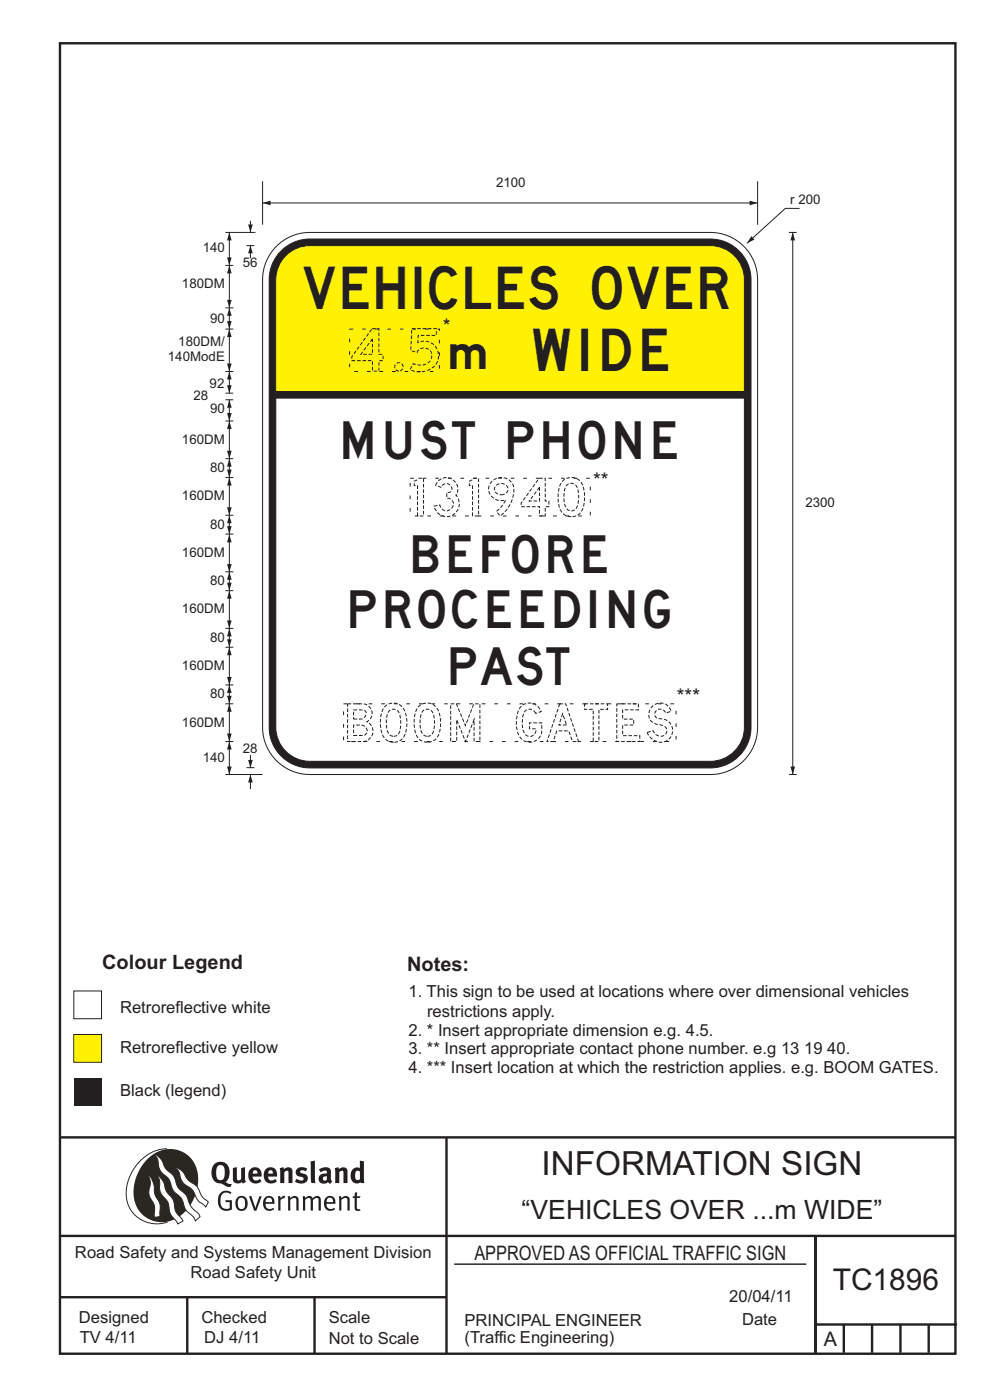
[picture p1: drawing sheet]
<svg xmlns="http://www.w3.org/2000/svg" width="210mm" height="297mm" viewBox="0 0 210 297" stroke-linecap="round" stroke-linejoin="round" font-family="sans-serif">
<g fill="none" stroke="#231f20" stroke-width=".51">
<path d="M12.7 9.2h190v278h-190zM12.7 241.3h190M94.7 241.4v45.8M12.7 275.2h82M12.7 262.2h190.1M39.7 275.2v12M66.7 275.2v12M173 262.1v24.9M173 281h30M179 281v6M185 281v6M191 281v6"/>
<path d="M197 281v6"/>
</g>
<path d="M96.4 268.2h74.6" fill="none" stroke="#231f20" stroke-width=".21"/>
<path d="M35.4 243.7a9.5 9.5 0 0 0-8.6 10.4 6.5 6.5 0 0 0 8.8 5.1" fill="none" stroke="#2a2723" stroke-width=".21"/>
<path d="M31.3 245.9a6.1 6.1 0 0 1 7.3-1.6 6.1 6.1 0 0 1 3.4 6.6 8.8 8.8 0 0 1-7.2 8.4 6.1 6.1 0 0 1-6.4-7.5 10.5 10.5 0 0 1 2.9-5.9z" fill-rule="evenodd" fill="#2a2723"/>
<g fill="#fff" stroke="#2a2723" stroke-width=".21">
<path d="M31.6 249.3l.3 .3 .6 1.2 .4 2.6 1 2 .1 2.7-1.2 .1-.1-2.4-.9-1.8-.2-.7 .3-2.4z" fill-rule="evenodd"/>
<path d="M37.2 247.7l.5 .1 .9 .6 1.3 1.9 1.9 1.5 1.1 2.1 1.3 1.2-.6 1-1.6-1.5-1.2-2.2-2-1.5-.5-.9-.4-1.5z" fill-rule="evenodd"/>
<path d="M32.8 244.9l.4 .1 .9 .8 1 2.1 1.7 1.5 1 2.5 1.6 1.6 1.2 2.5 1.6 1.6 .2 .5-.9 .9-.5-.9-1.6-1.5-1-2.4-1.7-1.7-.9-2.4-1.8-1.7-.3-.9-.3-1.6z" fill-rule="evenodd"/>
<path d="M33.4 249.4l.5 .3 .7 .9 .7 2.1 1.5 1.9 .5 2.5 1.5 1.8v.1l-1.1 .6-1.6-2.1-.6-2.5-1.4-1.9-.3-1v-1.6z" fill-rule="evenodd"/>
</g>
<g fill="#231f20">
<path d="M46.8 253.1l.5-.4 .7-.1 .6 .1 .5 .3-.2 .3-.9-.3-.8 .2-.3 .7-.1 1.1 .1 .6 .3 .5 .5 .3h.6l.4-.1v-1.3h-.8l-.1-.4h1.4v2l-.7 .2-.8 .1-.6-.3-.5-.4-.3-.8-.1-1 .2-.7z" fill-rule="evenodd"/>
<path d="M50.7 254.3l.7-.2 .5 .5 .1 1.2-.2 .4-.3 .2h-.5l-.4-.3-.2-1.1zM50.4 254l-.5 1.1 .3 1.2 .7 .5 1-.1 .4-.4 .2-.5v-.8l-.2-.7-.3-.4-.5-.2h-.6z" fill-rule="evenodd"/>
<path d="M52.8 253.8l.5-.1 .9 2.6 .8-2.5h.5l-1.1 3h-.5z" fill-rule="evenodd"/>
<path d="M56.6 254.2l.4-.1 .4 .1 .2 .3 .1 .5h-1.4zM56.2 254l-.4 1v.7l.3 .6 .4 .4 .5 .2 1.1-.3 .1-.1-.2-.3-.6 .3-.7-.2-.3-.2-.1-.6v-.1h1.9l-.2-1.2-.8-.5-.5 .1z" fill-rule="evenodd"/>
<path d="M58.9 253.8l.5-.1 .1 .5 .4-.4 .6-.1-.2 .5-.4 .1-.4 .3v2.2h-.5z" fill-rule="evenodd"/>
<path d="M61 253.8l.5-.1a.24 .24 0 0 0 .1 .4 .24 .24 0 0 0 .3-.2l.8-.2 .6 .5v2.6h-.4l-.1-2.3-.1-.3-.3-.1-.8 .5v2.2h-.5z" fill-rule="evenodd"/>
<path d="M64.2 253.8l.4-.1a.23 .23 0 0 0 .2 .4 .23 .23 0 0 0 .3-.2l.5-.2 .6 .2a.23 .23 0 0 0 .2 .2 .23 .23 0 0 0 .2-.1l.8-.3 .6 .4 .1 2.7h-.5v-2.3l-.1-.3-.3-.1-.8 .5v2.2h-.5v-2.3l-.1-.3-.3-.1-.8 .4v2.3h-.4z" fill-rule="evenodd"/>
<path d="M69.5 254.2l.5-.1 .4 .1 .3 .8h-1.4zM69.2 254l-.5 1 .1 .7 .2 .6 .4 .4 .4 .2 1.1-.3 .2-.1-.2-.3-.6 .3-.7-.2-.3-.4v-.5h1.9l-.2-1.2-.4-.3-.5-.2-.5 .1z" fill-rule="evenodd"/>
<path d="M71.8 253.8l.5-.1a.24 .24 0 0 0 .1 .4 .24 .24 0 0 0 .4-.2l.7-.2 .6 .5 .1 2.6h-.5v-2.3l-.1-.3-.3-.1-.9 .5v2.2h-.4z" fill-rule="evenodd"/>
<path d="M75.3 253l.5-.1-.1 .9h.8l-.2 .3h-.6v2.2l.2 .2h.5v.3l-.2 .1-.6-.1-.4-.3v-2.4h-.4v-.3h.4z" fill-rule="evenodd"/>
<path d="M46.2 247.4l.4-.2h.4l.6 .6v1.8l-.2 .5-.3 .2h-.8l-.3-.6-.1-1.5zM45.5 246.9l-.4 .7-.2 .8v1l.3 .9 .7 .6 1 .2 1.6 .7 .4-.1 .3-.5h-.6l-.8-.4 .7-1 .2-1.5a1.91 1.91 0 0 0-1.1-1.7 1.91 1.91 0 0 0-2.1 .3z" fill-rule="evenodd"/>
<path d="M49.4 247.8l.8-.2 .1 2.5 .1 .2 .3 .1 .5-.3v-2.3l.8-.2v2.6l.2 .5-.7 .3a.39 .39 0 0 0-.7 0h-.8l-.5-.4z" fill-rule="evenodd"/>
<path d="M53.8 248.4l.3-.1h.3l.2 .7h-1zM53.1 248l-.3 .5-.1 .8v.7l.4 .6 .5 .4 .6 .1 .7-.1 .6-.4-.4-.5-.4 .3h-.5l-.4-.2-.2-.3v-.3h1.9l-.1-1-.3-.6-1-.4-.5 .1z" fill-rule="evenodd"/>
<path d="M57.1 248.4l.2-.1h.4l.2 .7h-1zM56.4 248l-.3 .6-.2 .8 .2 .7 .3 .5 .5 .4 .6 .1 .6-.1 .6-.4-.3-.5-.6 .3h-.5l-.4-.6v-.2h1.9l-.1-1-.3-.6-.5-.3-.5-.1-.5 .1z" fill-rule="evenodd"/>
<path d="M59.3 247.8l.8-.2 .1 .4 1-.4 .7 .3 .1 .5v2.6h-.8v-2.3l-.3-.3-.6 .3v2.3h-.9z" fill-rule="evenodd"/>
<path d="M63 248l.9-.4 1.3 .3-.3 .6-.9-.2-.3 .2 .1 .3 1 .3 .4 .4v.8l-.4 .6-1.1 .2-1.1-.4 .3-.6 1 .3h.3l.2-.3-.1-.3-1-.3-.4-.3-.2-.6z" fill-rule="evenodd"/>
<path d="M68.6 249.7l.7-.2v.7l-.3 .3-.3-.1-.2-.3zM67.7 248.1l.3 .6 .8-.4 .5 .2a.35 .35 0 0 1 0 .5 .35 .35 0 0 1-.5 0l-1 .4-.2 .9 .2 .4 .3 .3h1.1a.49 .49 0 0 1 .8 .2l.5-.6-.3-.4v-1.7l-.2-.5-.4-.3-.6-.1z" fill-rule="evenodd"/>
<path d="M71 247.8l.8-.2 .1 .4 1-.4 .6 .3 .2 .5v2.6h-.8v-2.3l-.3-.3-.6 .3v2.3h-.9z" fill-rule="evenodd"/>
<path d="M75.6 248.5l.3-.1 .4 .2v1.5l-.3 .2-.4-.1-.2-.3v-.9zM76.3 246.2v1.3a.19 .19 0 0 1 0 .3 .19 .19 0 0 1-.3-.1l-.8 .1-.6 .5-.2 .9 .1 1 .3 .5 .6 .3h.6l.5-.2v.2h.8l-.1-4.6z" fill-rule="evenodd"/>
<path d="M65.9 246.4l.9-.2 .1 4.8h-.8l-.1-.3z" fill-rule="evenodd"/>
</g>
<path d="M15.7 210.2h5.8v5.9h-5.8z" fill-rule="evenodd" fill="#fff" stroke="#231f20" stroke-width=".21"/>
<path d="M15.7 219.5h5.8v5.8h-5.8z" fill-rule="evenodd" fill="#fff101" stroke="#231f20" stroke-width=".21"/>
<path d="M15.7 228.7h5.8v5.9h-5.8z" fill-rule="evenodd" fill="#231f20"/>
<path d="M55.7 43.1h105" fill="none" stroke="#231f20" stroke-width=".21"/>
<g fill="#231f20">
<path d="M55.7 43.1l1.7-.5v.9z"/>
<path d="M159 42.6l1.7 .5-1.7 .4z"/>
</g>
<path d="M169.6 44.2h-3l-8.1 7.4" fill="none" stroke="#231f20" stroke-width=".21"/>
<path d="M159.4 50.1l.6 .7-1.5 .8z" fill="#231f20"/>
<path d="M58.2 52.7a10 10 0 0 1 7.5-3.4h85a10 10 0 0 1 10 10v95a10 10 0 0 1-10 10h-85a10 10 0 0 1-10-10v-95a10 10 0 0 1 2.5-6.6z" fill-rule="evenodd" fill="#fff" stroke="#231f20" stroke-width=".21"/>
<path d="M59.6 53.2a8.6 8.6 0 0 1 6.1-2.5h85a8.6 8.6 0 0 1 8.6 8.6v95a8.6 8.6 0 0 1-8.6 8.6h-85a8.6 8.6 0 0 1-8.6-8.6v-95a8.6 8.6 0 0 1 2.5-6.1z" fill-rule="evenodd" fill="#231f20" stroke="#231f20" stroke-width=".21"/>
<path d="M61 53.9a7.2 7.2 0 0 1 4.7-1.8h85a7.2 7.2 0 0 1 7.2 7.2v95a7.2 7.2 0 0 1-7.2 7.2h-85a7.2 7.2 0 0 1-7.2-7.2v-95a7.2 7.2 0 0 1 2.5-5.4z" fill-rule="evenodd" fill="#fff" stroke="#231f20" stroke-width=".21"/>
<path d="M55.7 38.4v9.3M160.7 38.4v9.3M47.8 78.8h1.7M48.6 78.8v4.6" fill="none" stroke="#231f20" stroke-width=".21"/>
<path d="M87 101.5h38.2v8h-38.2z" fill="none" stroke="#231f20" stroke-width=".21" stroke-dasharray=".8 1.9" stroke-linecap="butt"/>
<path d="M58.5 83.1h99.4v1.4h-99.4z" fill-rule="evenodd" fill="#231f20" stroke="#231f20" stroke-width=".21"/>
<g fill="#231f20">
<path d="M48.2 81.7h.9l-.5 1.7z"/>
<path d="M48.6 78.8l.5 1.7h-.9z"/>
</g>
<path d="M47.8 83.4h1.7" fill="none" stroke="#231f20" stroke-width=".21"/>
<path d="M61 53.9a7.2 7.2 0 0 1 4.7-1.8h85a7.2 7.2 0 0 1 7.2 7.2v23.8h-99.4v-23.8a7.2 7.2 0 0 1 2.5-5.4z" fill-rule="evenodd" fill="#fff101" stroke="#231f20" stroke-width=".21"/>
<path d="M74.2 69.8h19v9h-19zM72.9 149.3h70.5v8h-70.5z" fill="none" stroke="#231f20" stroke-width=".21" stroke-dasharray=".8 1.9" stroke-linecap="butt"/>
<path d="M168.2 49.3v115M47.8 157.3h1.7" fill="none" stroke="#231f20" stroke-width=".21"/>
<g fill="#231f20">
<path d="M167.7 162.6h.9l-.4 1.7z"/>
<path d="M168.2 49.3l.4 1.7h-.9z"/>
</g>
<path d="M48.6 157.3v7" fill="none" stroke="#231f20" stroke-width=".21"/>
<g fill="#231f20">
<path d="M48.2 162.6h.9l-.5 1.7z"/>
<path d="M48.6 157.3l.5 1.7h-.9z"/>
</g>
<path d="M48.6 49.3v7" fill="none" stroke="#231f20" stroke-width=".21"/>
<g fill="#231f20">
<path d="M48.2 54.6h.9l-.5 1.7z"/>
<path d="M48.6 49.3l.5 1.7h-.9z"/>
</g>
<path d="M53.1 46.8v2.5" fill="none" stroke="#231f20" stroke-width=".21"/>
<path d="M52.6 47.6h1l-.5 1.7z" fill="#231f20"/>
<path d="M47.8 149.3h1.7M48.6 149.3v8" fill="none" stroke="#231f20" stroke-width=".21"/>
<g fill="#231f20">
<path d="M48.6 149.3l.5 1.7h-.9z"/>
<path d="M48.2 155.6h.9l-.5 1.7z"/>
</g>
<path d="M48.6 145.3v4" fill="none" stroke="#231f20" stroke-width=".21"/>
<g fill="#231f20">
<path d="M48.2 147.6h.9l-.5 1.7z"/>
<path d="M48.6 145.3l.5 1.7h-.9z"/>
</g>
<path d="M48.6 137.3v8" fill="none" stroke="#231f20" stroke-width=".21"/>
<g fill="#231f20">
<path d="M48.6 137.3l.5 1.7h-.9z"/>
<path d="M48.2 143.6h.9l-.5 1.7z"/>
</g>
<path d="M47.8 137.3h1.7M48.6 133.3v4M47.8 145.3h1.7" fill="none" stroke="#231f20" stroke-width=".21"/>
<g fill="#231f20">
<path d="M48.2 135.6h.9l-.5 1.7z"/>
<path d="M48.6 133.3l.5 1.7h-.9z"/>
</g>
<path d="M47.8 133.3h1.7M48.6 125.3v8" fill="none" stroke="#231f20" stroke-width=".21"/>
<g fill="#231f20">
<path d="M48.6 125.3l.5 1.7h-.9z"/>
<path d="M48.2 131.6h.9l-.5 1.7z"/>
</g>
<path d="M47.8 125.3h1.7M48.6 121.3v4" fill="none" stroke="#231f20" stroke-width=".21"/>
<g fill="#231f20">
<path d="M48.2 123.6h.9l-.5 1.7z"/>
<path d="M48.6 121.3l.5 1.7h-.9z"/>
</g>
<path d="M48.6 113.4v8M47.8 121.3h1.7" fill="none" stroke="#231f20" stroke-width=".21"/>
<g fill="#231f20">
<path d="M48.6 113.4l.5 1.7h-.9z"/>
<path d="M48.2 119.7h.9l-.5 1.7z"/>
</g>
<path d="M48.6 101.3v8" fill="none" stroke="#231f20" stroke-width=".21"/>
<g fill="#231f20">
<path d="M48.6 101.3l.5 1.7h-.9z"/>
<path d="M48.2 107.6h.9l-.5 1.7z"/>
</g>
<path d="M48.6 89.3v8" fill="none" stroke="#231f20" stroke-width=".21"/>
<g fill="#231f20">
<path d="M48.6 89.3l.5 1.7h-.9z"/>
<path d="M48.2 95.6h.9l-.5 1.7z"/>
</g>
<path d="M48.6 56.3v9" fill="none" stroke="#231f20" stroke-width=".21"/>
<g fill="#231f20">
<path d="M48.6 56.3l.5 1.7h-.9z"/>
<path d="M48.2 63.6h.9l-.5 1.7z"/>
</g>
<path d="M48.6 69.8v9" fill="none" stroke="#231f20" stroke-width=".21"/>
<g fill="#231f20">
<path d="M48.6 69.8l.5 1.7h-.9z"/>
<path d="M48.2 77.1h.9l-.5 1.7z"/>
</g>
<path d="M47.8 113.3h1.7M48.6 109.3v4" fill="none" stroke="#231f20" stroke-width=".21"/>
<g fill="#231f20">
<path d="M48.2 111.6h.9l-.5 1.7z"/>
<path d="M48.6 109.3l.5 1.7h-.9z"/>
</g>
<path d="M48.6 97.3v4M47.8 109.3h1.7" fill="none" stroke="#231f20" stroke-width=".21"/>
<g fill="#231f20">
<path d="M48.2 99.6h.9l-.5 1.7z"/>
<path d="M48.6 97.3l.5 1.7h-.9z"/>
</g>
<path d="M48.6 84.8v4.5" fill="none" stroke="#231f20" stroke-width=".21"/>
<g fill="#231f20">
<path d="M48.2 87.6h.9l-.5 1.7z"/>
<path d="M48.6 84.8l.5 1.7h-.9z"/>
</g>
<path d="M48.6 65.3v4.5" fill="none" stroke="#231f20" stroke-width=".21"/>
<g fill="#231f20">
<path d="M48.2 68.1h.9l-.5 1.7z"/>
<path d="M48.6 65.3l.5 1.7h-.9z"/>
</g>
<g fill="none" stroke="#231f20" stroke-width=".21">
<path d="M47.8 56.3h1.7M47.8 49.3h6.4M52.3 52.1h1.6M53.1 52.1v2.7M167.3 49.3h1.7M47.8 69.8h1.7M47.8 65.3h1.7M47.8 97.3h1.7M47.8 89.3h1.7M47.8 84.8h1.7M47.8 101.3h1.7M47.8 164.3h7.9"/>
<path d="M167.3 164.3h1.7"/>
</g>
<path d="M53.1 52.1l.5 1.6h-1z" fill="#231f20"/>
<path d="M52.3 162.9h1.6M53.1 160.2v2.7" fill="none" stroke="#231f20" stroke-width=".21"/>
<path d="M52.6 161.2h1l-.5 1.7z" fill="#231f20"/>
<path d="M53.1 164.3v3.1" fill="none" stroke="#231f20" stroke-width=".21"/>
<path d="M53.1 164.3l.5 1.7h-1z" fill="#231f20"/>
<g font-size="9" fill="#231f20">
<text x="64.4" y="65.5">VEHICLES OVER</text>
<text x="74.6" y="78.7">4.5</text>
<text x="113.1" y="78.7">WIDE</text>
</g>
<g font-size="8" fill="#231f20">
<text x="72.8" y="97.5">MUST PHONE</text>
<text x="87.9" y="109.5">131940</text>
<text x="87.7" y="121.5">BEFORE</text>
<text x="74.3" y="133.3">PROCEEDING</text>
<text x="95.6" y="145.3">PAST</text>
<text x="73.7" y="157.3">BOOM GATES</text>
</g>
<text font-size="7.1" fill="#231f20" x="114.9" y="249.3">INFORMATION SIGN</text>
<text font-size="7" fill="#231f20" x="95.6" y="78.3">m</text>
<text font-size="6.3" fill="#231f20" x="176.6" y="273.6">TC1896</text>
<text font-size="5.6" fill="#231f20" x="110.7" y="258.5">“VEHICLES OVER ...m WIDE”</text>
<g font-size="4.2" fill="#231f20">
<text x="93.9" y="70.6">*</text>
<text x="125.8" y="103.3">**</text>
<text x="143.6" y="149.2">***</text>
<text x="21.7" y="205.5">Colour Legend</text>
<text x="86.4" y="206">Notes:</text>
<text x="100.6" y="267.2">APPROVED AS OFFICIAL TRAFFIC SIGN</text>
<text x="174.7" y="285.6">A</text>
</g>
<g font-size="3.5" fill="#231f20">
<text x="25.5" y="214.8">Retroreflective white</text>
<text x="86.6" y="211.5">1. This sign to be used at locations where over dimensional vehicles</text>
<text x="90.6" y="215.8">restrictions apply.</text>
<text x="86.6" y="219.8">2. * Insert appropriate dimension e.g. 4.5.</text>
<text x="25.5" y="223.3">Retroreflective yellow</text>
<text x="86.6" y="223.7">3. ** Insert appropriate contact phone number. e.g 13 19 40.</text>
<text x="86.6" y="227.6">4. *** Insert location at which the restriction applies. e.g. BOOM GATES.</text>
<text x="25.5" y="232.5">Black (legend)</text>
<text x="15.9" y="266.8">Road Safety and Systems Management Division</text>
<text x="40.4" y="271.1">Road Safety Unit</text>
<text x="16.7" y="280.6">Designed</text>
<text x="42.7" y="280.6">Checked</text>
<text x="69.7" y="280.6">Scale</text>
<text x="98.5" y="281.3">PRINCIPAL ENGINEER</text>
<text x="154.7" y="276.2">20/04/11</text>
<text x="157.4" y="281.2">Date</text>
<text x="16.9" y="284.8">TV 4/11</text>
<text x="43.3" y="284.8">DJ 4/11</text>
<text x="69.7" y="285.2">Not to Scale</text>
<text x="98.5" y="284.8">(Traffic Engineering)</text>
</g>
<g font-size="2.8" fill="#231f20">
<text x="105.2" y="39.6">2100</text>
<text x="167.6" y="43.3">r 200</text>
<text x="43" y="53.6">140</text>
<text x="51.5" y="56.7">56</text>
<text x="38.6" y="61.1">180DM</text>
<text x="44.6" y="68.6">90</text>
<text x="35.6" y="76.7">140ModE</text>
<text x="37.8" y="73.5">180DM/</text>
<text x="44.5" y="82.3">92</text>
<text x="41.1" y="84.8">28</text>
<text x="44.6" y="87.6">90</text>
<text x="38.6" y="94.2">160DM</text>
<text x="44.5" y="100.1">80</text>
<text x="38.6" y="106.2">160DM</text>
<text x="170.8" y="107.6">2300</text>
<text x="44.6" y="112.1">80</text>
<text x="38.6" y="118.2">160DM</text>
<text x="44.6" y="124.1">80</text>
<text x="38.6" y="130.1">160DM</text>
<text x="44.6" y="136.1">80</text>
<text x="38.6" y="142.2">160DM</text>
<text x="44.6" y="148.2">80</text>
<text x="38.6" y="154.2">160DM</text>
<text x="43" y="161.7">140</text>
<text x="51.5" y="159.8">28</text>
</g>
</svg>
